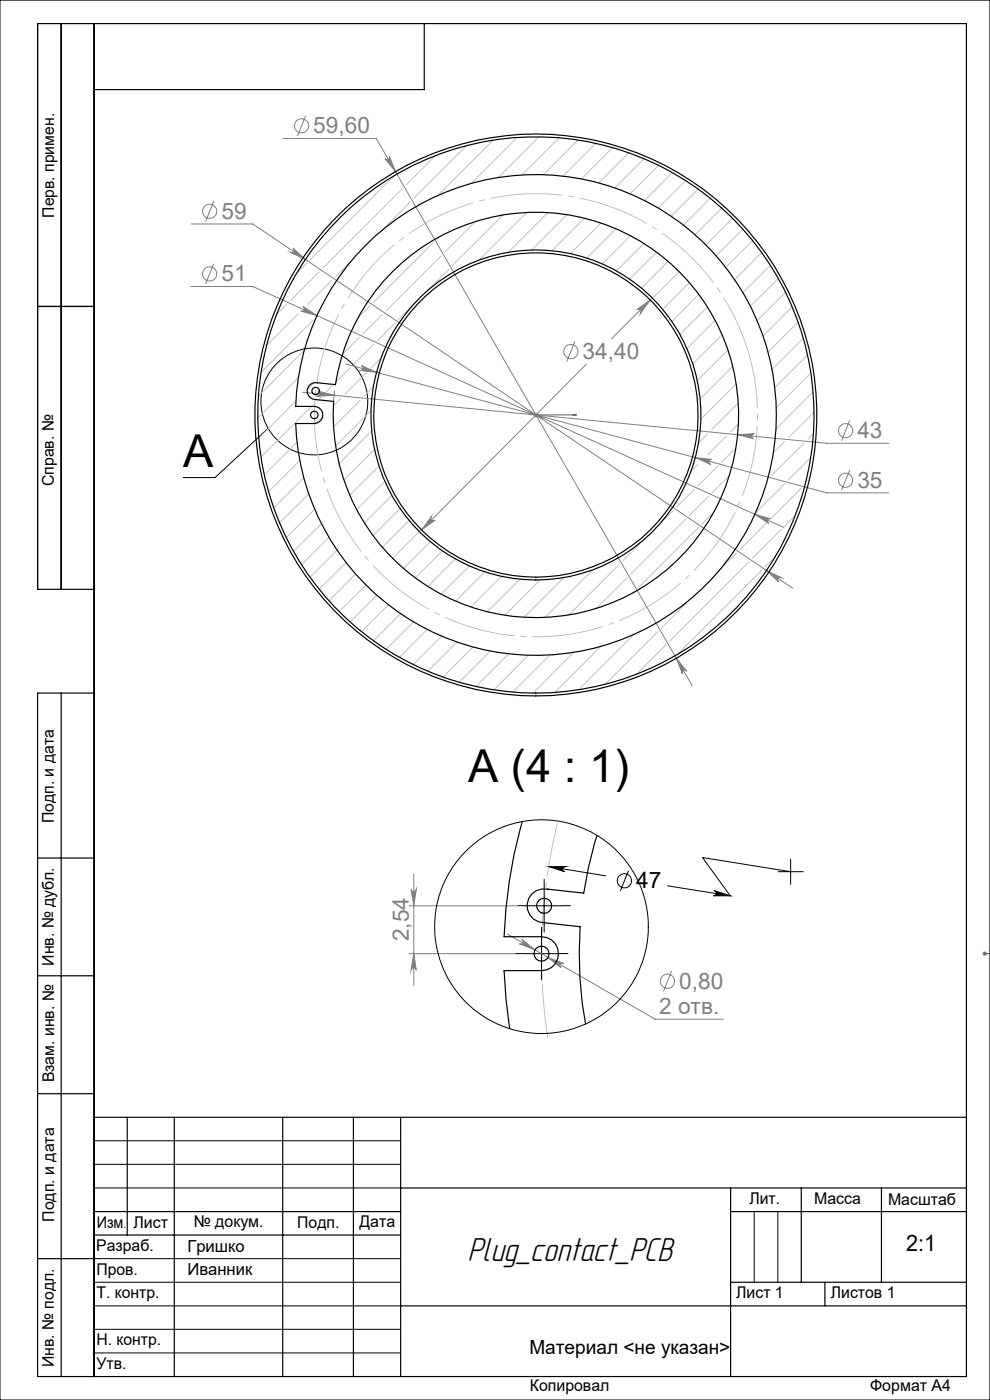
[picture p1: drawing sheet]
<svg xmlns="http://www.w3.org/2000/svg" width="210mm" height="297mm" viewBox="0 0 210 297" stroke-linecap="round" stroke-linejoin="round" font-family="sans-serif">
<g fill="none" stroke="#808080" stroke-width=".21">
<path d="M60 29.4h19.8l67 116.1M64.8 24.5l-1.7 4.4M81.7 33.7a.53 .53 0 0 0 .7 .1 .53 .53 0 0 0 .2-.7l1.3 3.3zM40.5 47.5h13.1l114.6 77.3M45.3 42.7l-1.7 4.3M45.3 55.9l-1.7 4.4M62.2 52.6l2.6 2.4-3.2-1.5a.53 .53 0 0 0 .7-.1 .53 .53 0 0 0-.1-.8zM40.5 60.8h13.1l112.7 51.1M64.3 65l2.9 2-3.4-1a.55 .55 0 0 0 .7-.3 .55 .55 0 0 0-.2-.7zM73.4 77.2l102 27.4h13.1M76.6 77.5l3.3 1.5-3.6-.4a.55 .55 0 0 0 .7-.4 .55 .55 0 0 0-.4-.7zM122 72.4l-1.8 4.3"/>
<path d="M124.4 77.3l-35 35.1M135.1 65.7l2.8-2.1-2 2.9a.55 .55 0 0 0-.1-.8 .55 .55 0 0 0-.7 0zM137.9 63.6l-8.2 8.3M64.2 83.2l111.2 10.8h13.1M67.5 83l3.4 .9-3.6 .2a.55 .55 0 0 0 .6-.5 .55 .55 0 0 0-.4-.6zM71 82.9l-.2 2.3M113.2 88h1M113.3 87.7l.7 .7M113.7 87.5v1M114 87.7l-.7 .7M147.5 97.1l3.5 .4a.54 .54 0 0 0-.6 .4 .54 .54 0 0 0 .3 .6zM156.5 92.2l3.5-.2a.55 .55 0 0 0-.6 .5 .55 .55 0 0 0 .5 .6z"/>
<path d="M180.2 99.7l-1.7 4.3M180.2 89.2l-1.7 4.3M91.5 109.6a.55 .55 0 0 0 0 .7 .55 .55 0 0 0 .8 0l-2.9 2.1zM160.1 109.1l3.4 1a.54 .54 0 0 0-.7 .3 .54 .54 0 0 0 .3 .7zM143.5 139.7l2.2 2.7a.55 .55 0 0 0-.7-.2 .55 .55 0 0 0-.3 .7zM162.6 121l3.2 1.6a.53 .53 0 0 0-.8 .1 .53 .53 0 0 0 .2 .7zM86.7 192.2h23.1M87.2 188.7a.55 .55 0 0 0 .6 .5 .55 .55 0 0 0 .5-.5l-.5 3.5zM87.8 185.4v23.7M107.6 198.2l31.4 18h14.4M110.7 199.3l2.8 2.2-3.3-1.3a.55 .55 0 0 0 .7-.2 .55 .55 0 0 0-.2-.7zM86.7 202.3h22.6"/>
<path d="M87.8 202.3l.5 3.5a.55 .55 0 0 0-.5-.5 .55 .55 0 0 0-.6 .5zM116.2 203.1l3.4 1.3a.53 .53 0 0 0-.8 .2 .53 .53 0 0 0 .2 .7zM142.5 206l-1.8 4.3M208.4 202.3h1M208.5 202l.7 .7M208.9 201.8v1M209.2 202l-.7 .7"/>
<circle cx="64" cy="26.7" r="1.51"/>
<circle cx="44.5" cy="44.8" r="1.51"/>
<circle cx="44.5" cy="58.1" r="1.51"/>
<circle cx="121.1" cy="74.6" r="1.51"/>
<circle cx="179.4" cy="91.4" r="1.51"/>
<circle cx="179.4" cy="101.9" r="1.51"/>
<circle cx="141.6" cy="208.2" r="1.51"/>
</g>
<g fill="none" stroke="#000" stroke-width=".21">
<path d="M0 0h210v297h-210zM56.9 90.9l-11.3 10.4h-6.7M111.4 192.2h8M114.9 198.3v8M115.4 188.2v7.9M116.4 183.8l3.5 .1a.54 .54 0 0 0-.6 .4 .54 .54 0 0 0 .4 .6zM116.4 183.8l12.1 2M133.3 184.7l-1.7 4.3M151.5 188.9l3.4 1.1h-3.6a.55 .55 0 0 0 .7-.4 .55 .55 0 0 0-.5-.7zM165 184.9h5.4M167.7 184.9l-18.7-3 5.9 8.1-13.3-2.1M167.7 182.2v5.4"/>
<path d="M110.9 202.3h8M20 242h65M20 247h65M20 252h65M160 257v15M165 257v15M20 267h65M20 272h65M20 277h65M20 282h65M20 287h65"/>
<circle cx="66.7" cy="85.2" r="11.3"/>
<circle cx="132.4" cy="186.9" r="1.51"/>
</g>
<path d="M158.6 74.4a47 47 0 0 0-78.7-19 47 47 0 0 0 21.6 78.1 47 47 0 0 0 57.8-56.8l-.7-2.3" fill="none" stroke="#c0c0c0" stroke-width=".21" stroke-dasharray="15.2 1.3 1.3 1.3" stroke-dashoffset="2.8" stroke-linecap="butt"/>
<path d="M118.2 174.6a118.3 118.3 0 0 0-2 45.5" fill="none" stroke="#c0c0c0" stroke-width=".21" stroke-dasharray="15.2 1.3 1.3 1.3" stroke-dashoffset="3.8" stroke-linecap="butt"/>
<g fill="none" stroke="#c0c0c0" stroke-width=".21">
<path d="M83.6 37.2l-17.8 17.9M92.4 33l-6.3 6.3M99 30.9l-11.3 11.2M104.6 29.7l-11.7 11.7M109.7 29.2l-9.8 9.7M114.3 29l-8.6 8.7M118.6 29.2l-7.9 7.9M122.6 29.7l-7.3 7.4M126.4 30.4l-6.9 7M130 31.3l-6.7 6.7M133.4 32.4l-6.4 6.4M136.6 33.7l-6.2 6.2"/>
<path d="M139.7 35.1l-6 6M142.6 36.6l-5.9 5.9M145.5 38.3l-5.9 5.8M65.1 55.8l-2.2 2.2M67.7 57.6l-6.1 6.2M70.4 59.4l-5.2 5.2M74.6 55.3l-3.4 3.4M85.4 40l-16.9 16.9M87 42.9l-6 6M91.9 51.4l-12.7 12.8M93 50.3l-.3 .4M93.6 54.3l-11.7 11.7"/>
<path d="M95.3 57.1l-4.7 4.6M100.8 47l-6.5 6.5M106.7 45.6l-10.7 10.7M111.7 45.1l-10.1 10.1M116.2 45.1l-8.4 8.4M120.3 45.5l-7.6 7.6M124 46.3l-6.9 6.9M127.5 47.3l-6.5 6.5M130.7 48.5l-6.2 6.2M133.7 50l-5.9 6M136.6 51.6l-5.9 5.9M139.3 53.5l-5.8 5.7"/>
<path d="M141.7 55.5l-5.6 5.6M144.1 57.6l-5.7 5.7M146.3 60l-5.7 5.6M148.1 40.1l-5.7 5.8M150.7 42l-5.7 5.8M153.1 44.1l-5.7 5.7M155.4 46.3l-5.6 5.7M157.6 48.6l-5.7 5.7M159.6 51l-5.6 5.7M161.6 53.6l-5.7 5.7M163.4 56.3l-5.8 5.8M165.1 59.1l-5.9 5.9"/>
<path d="M60.8 64.6l-2.1 2.1M63.3 66.6l-6.7 6.7M64.6 74.3l-9.8 9.7M66.4 68l-11 11M74.3 78l-3 3.1M76.2 71.6l-3.6 3.6M77.9 78.9l-4.7 4.7M78.5 64.9l-2.5 2.5M79.3 73l-4.2 4.2M80.8 76l-2.1 2.1M81.1 66.7l-4.1 4.1M83.8 68.5l-3.7 3.7"/>
<path d="M87.3 64.9l-2.7 2.9M148.2 62.4l-5.7 5.8M150.1 65.1l-5.9 5.8M151.7 68l-6 5.9M153.2 71l-6.2 6.2M154.4 74.3l-6.5 6.4M155.4 77.7l-6.9 6.9M166.6 62l-6 6M168 65.1l-6.1 6.2M169.3 68.3l-6.4 6.4M170.4 71.8l-6.6 6.6M171.3 75.3l-6.9 7"/>
<path d="M172 79.1l-7.4 7.4M62.8 85.1l-7.9 7.9M63 93.8l-6.9 6.9M63.3 80l-8.6 8.6M63.6 97.7l-6.6 6.6M66.1 86.2l-10.7 10.8M66.6 81.2l-1.4 1.5M68.2 84.1l-.7 .7M68.4 88.4l-1.4 1.4M70.8 81.6l-1.7 1.6M72.3 84.5l-1.6 1.6M76.4 84.9l-5.6 5.7"/>
<path d="M78.7 87.1l-7.5 7.5M78.8 91.4l-6.9 7M79.2 82.1l-1.9 1.9M79.4 95.3l-6.4 6.5M80.4 98.9l-6.2 6.2M113.2 88.1h1M113.3 87.8l.7 .7M113.7 87.6v1M114 87.8l-.7 .7M148 98.6l-1.5 1.5M150 92.1l-1.8 1.8M152.2 98.9l-4.2 4.2"/>
<path d="M154.1 92.5l-4 4M156.1 95l-3.1 3.1M156.2 81.5l-7.5 7.5M156.6 85.5l-5.6 5.7M156.6 90l-1.6 1.6M166.4 93.7l-2.4 2.3M170.5 94.1l-6.8 6.8M172 97.1l-4.8 4.7M172.5 83.1l-7.9 7.9M172.5 92l-1.1 1.2M172.7 87.4l-5.4 5.4M64.5 101.3l-6.4 6.4"/>
<path d="M65.5 104.8l-6.2 6.1M66.7 108l-6 6M68.2 111.1l-5.9 5.9M69.8 114l-5.8 5.8M71.5 116.7l-5.7 5.8M73.4 119.3l-5.7 5.7M81.6 102.1l-6 6M83.1 105.1l-5.8 5.8M84.8 107.9l-5.7 5.7M86.8 110.4l-5.7 5.7M88.9 112.8l-5.6 5.6M91.3 114.9l-5.7 5.7"/>
<path d="M93.8 116.9l-5.7 5.7M96.6 118.6l-5.8 5.8M131.4 119.7l-10.7 10.8M136.7 114.3l-4.6 4.7M142.8 108.3l-2.8 2.8M145.5 110.1l-11.7 11.7M147.3 103.8l-3.8 3.8M148.2 111.9l-12.8 12.8M150.4 105.2l-4.2 4.2M151.4 108.7l-2.5 2.5M154.7 100.9l-3.6 3.6M156.2 117.3l-3.4 3.5"/>
<path d="M158.9 119.2l-16.9 16.9M162.7 110.8l-5.8 5.8M162.8 101.7v.1M164.5 118.1l-2.2 2.1M165.8 112.3l-6.2 6.1M166.4 102.7l-6 6M168.7 109.4l-2.4 2.3M169.9 103.6l-6.4 6.5M170.8 102.7l-.1 .1M75.4 121.8l-5.6 5.7M77.6 124.1l-5.6 5.6M79.9 126.3l-5.6 5.6"/>
<path d="M82.4 128.3l-5.7 5.7M85 130.2l-5.8 5.7M87.7 131.9l-5.8 5.9M90.6 133.5l-5.9 5.9M93.7 135l-6 6M96.9 136.2l-6.2 6.2M99.6 120.1l-6 5.9M100.4 137.3l-6.4 6.3M102.8 121.3l-6.1 6.2M104 138.1l-6.6 6.6M106.4 122.3l-6.5 6.5M107.9 138.7l-6.9 7"/>
<path d="M110.3 122.9l-6.9 6.9M112.1 139l-7.4 7.4M114.6 123l-7.5 7.5M116.6 139l-7.8 7.8M119.6 122.5l-8.4 8.4M121.7 138.4l-8.6 8.6M125.7 120.9l-10.1 10.1M127.4 137.2l-9.7 9.7M133 122.6l-6.5 6.5M134.4 134.6l-11.7 11.7M134.7 125.4l-.4 .3M139.6 133.9l-11.2 11.3"/>
<path d="M141.3 136.8l-6.3 6.2M146.4 127.1l-6.1 6.1M161.6 121l-17.9 17.8"/>
</g>
<path d="M113.5 88h.4zM113.7 88h.1M113.7 88h8.6M122.3 88h-.9h.9M208.6 202.3h.5zM208.9 202.3h.1M208.9 202.3h1.2" fill="none" stroke="#00f" stroke-width=".21"/>
<path d="M111.4 192.1h-1.6M114.9 198.3v-1.6M115.4 188.1v-1.6M115.4 196.1v1.6M119.4 192.1h1.6M110.9 202.3h-1.6M114.9 206.3v1.6M118.9 202.3h1.6" fill="none" stroke="#000" stroke-width=".21" stroke-dasharray="15.2 1.3 1.3 1.3"/>
<g fill="none" stroke="#000" stroke-width=".25">
<path d="M13 5v120M20 5v287M90 5v14h-70M8 65h12M20 125h-12v-120h197v287h-197v-145h12M13 147v145M8 182h12M8 207h12M8 232h12M20 237h185M27 237v25M37 237v55"/>
<path d="M60 237v55M75 237v55M85 237v55M20 257h65M85 252h120M155 252v40M155 257h50M170 252v20M187 252v20M8 267h12M20 262h65M85 277h120"/>
<path d="M155 272h50M175 272v5"/>
</g>
<path d="M151.5 188.9a.56 .56 0 0 1 .4 .7 .56 .56 0 0 1-.6 .4h3.6zM116.4 183.8l3.3 1.1a.54 .54 0 0 1-.4-.6 .54 .54 0 0 1 .6-.4z" fill="#000"/>
<g fill="#00f">
<path d="M208.6 202.3h.5z"/>
<path d="M121.4 88h.9zM113.5 88h.4z"/>
</g>
<g fill="#808080">
<path d="M143.5 139.7l1.2 3.2a.55 .55 0 0 1 .3-.7 .55 .55 0 0 1 .7 .2zM81.7 33.7l2.2 2.7-1.3-3.3a.53 .53 0 0 1-.2 .7 .53 .53 0 0 1-.7-.1zM162.6 121l2.6 2.4a.54 .54 0 0 1-.1-.7 .54 .54 0 0 1 .7-.1zM62.2 52.6a.53 .53 0 0 1 .1 .8 .53 .53 0 0 1-.7 .1l3.2 1.5zM160.1 109.1l3 2a.54 .54 0 0 1-.3-.7 .54 .54 0 0 1 .7-.3zM64.3 65a.54 .54 0 0 1 .2 .7 .54 .54 0 0 1-.7 .3l3.4 1zM91.5 109.6l-2.1 2.8 2.9-2.1a.55 .55 0 0 1-.8 0 .55 .55 0 0 1 0-.7zM135.1 65.7a.55 .55 0 0 1 .7 0 .55 .55 0 0 1 .1 .8l2-2.9zM76.6 77.5a.55 .55 0 0 1 .4 .7 .55 .55 0 0 1-.7 .4l3.6 .4zM147.5 97.1l3.2 1.4a.54 .54 0 0 1-.3-.6 .54 .54 0 0 1 .6-.4zM67.5 83a.55 .55 0 0 1 .4 .6 .55 .55 0 0 1-.6 .5l3.6-.2zM156.5 92.2l3.4 .9a.55 .55 0 0 1-.4-.6 .55 .55 0 0 1 .5-.5zM110.7 199.3a.55 .55 0 0 1 .2 .7 .55 .55 0 0 1-.7 .2l3.3 1.3zM116.2 203.1l2.8 2.2a.53 .53 0 0 1-.1-.7 .53 .53 0 0 1 .7-.2z"/>
<path d="M87.8 202.3l.5 3.5a.55 .55 0 0 0-.5-.5 .55 .55 0 0 0-.6 .5zM87.2 188.7a.55 .55 0 0 0 .6 .5 .55 .55 0 0 0 .5-.5l-.5 3.5z"/>
</g>
<g fill="none" stroke="#000" stroke-width=".25">
<path d="M77.5 52.1a51 51 0 0 1 80 9.8 51 51 0 0 1-29.4 75.1 51 51 0 0 1-65.4-47.2h4a1.82 1.82 0 0 0 1.8-1.8 1.82 1.82 0 0 0-1.8-1.8h-4a50.8 50.8 0 0 1 14.8-34.1zM83.2 57.7a43 43 0 0 1 68.2 9.6 43 43 0 0 1-28.4 62.7 43 43 0 0 1-52.2-44.8l-3.8-.4a1.8 1.8 0 0 1-1.8-2 1.8 1.8 0 0 1 2.1-1.6l3.9 .4a43.5 43.5 0 0 1 12-23.9zM110.8 174.3a97.9 97.9 0 0 0-3.9 24.4h8a3.6 3.6 0 0 1 3.6 3.6 3.6 3.6 0 0 1-3.6 3.6h-8l.4 5.9 .8 6.4M126.6 177.2l-1.8 6.9-1 5.4-7.6-.9a3.6 3.6 0 0 0-4.4 3.2 3.6 3.6 0 0 0 3.6 4l7.6 .8a82.6 82.6 0 0 0 1.2 20.6"/>
<circle cx="66.7" cy="88" r=".8"/>
<circle cx="67" cy="82.9" r=".8"/>
<circle cx="113.7" cy="88" r="59.6"/>
<circle cx="113.7" cy="88" r="59"/>
<circle cx="113.7" cy="88" r="35"/>
<circle cx="113.7" cy="88" r="34.4"/>
<circle cx="115.4" cy="192.2" r="1.61"/>
<circle cx="114.9" cy="202.3" r="1.6"/>
</g>
<circle cx="114.8" cy="196.6" r="22.7" fill="none" stroke="#000" stroke-width=".21"/>
<g font-size="9.6">
<text x="38.9" y="99.2">A</text>
<text x="99.3" y="165.8">A (4 : 1)</text>
</g>
<text font-size="7.3" x="99.1" y="267.5">Plug_contact_PCB</text>
<g font-size="4.8" fill="#808080">
<text x="66.5" y="28.3">59,60</text>
<text x="47" y="46.4">59</text>
<text x="47" y="59.7">51</text>
<text x="123.6" y="76.2">34,40</text>
<text x="181.9" y="93">43</text>
<text x="181.9" y="103.5">35</text>
<text x="86.7" y="199.7" transform="rotate(-90 86.7 199.7)">2,54</text>
<text x="144.1" y="209.7">0,80</text>
<text x="139.8" y="215.1">2 отв.</text>
</g>
<g font-size="4.8">
<text x="134.9" y="188.4">47</text>
<text x="192.2" y="265.3">2:1</text>
</g>
<text font-size="4.1" x="112.3" y="287.3">Материал &lt;не указан&gt;</text>
<g font-size="3.5">
<text x="39.7" y="265.5">Гришко</text>
<text x="39.7" y="270.5">Иванник</text>
</g>
<g font-size="3.4">
<text x="11.5" y="46.2" transform="rotate(-90 11.5 46.2)">Перв. примен.</text>
<text x="11.4" y="103.2" transform="rotate(-90 11.4 103.2)">Справ. №</text>
<text x="11.4" y="174.7" transform="rotate(-90 11.4 174.7)">Подп. и дата</text>
<text x="11.5" y="204.9" transform="rotate(-90 11.5 204.9)">Инв. № дубл.</text>
<text x="11.5" y="229.6" transform="rotate(-90 11.5 229.6)">Взам. инв. №</text>
<text x="159" y="255.5">Лит.</text>
<text x="172.7" y="255.5">Масса</text>
<text x="188.4" y="255.6">Масштаб</text>
<text x="11.5" y="259.2" transform="rotate(-90 11.5 259.2)">Подп. и дата</text>
<text x="20.5" y="260.4">Изм</text>
<text x="28.3" y="260.4">Лист</text>
<text x="41.1" y="260.4">№ докум.</text>
<text x="63.1" y="260.4">Подп.</text>
<text x="76.2" y="260.4">Дата</text>
<text x="20.4" y="265.4">Разраб.</text>
<text x="20.5" y="275.4">Т. контр.</text>
<text x="20.5" y="270.4">Пров.</text>
<text x="156.2" y="275.4">Лист 1</text>
<text x="176.2" y="275.4">Листов 1</text>
<text x="20.5" y="285.4">Н. контр.</text>
<text x="11.4" y="290" transform="rotate(-90 11.4 290)">Инв. № подл.</text>
<text x="20.5" y="290.4">Утв.</text>
<text x="112.4" y="295">Копировал</text>
<text x="184.6" y="295">Формат А4</text>
</g>
<text font-size="2.1" x="26.2" y="260.4">.</text>
</svg>
